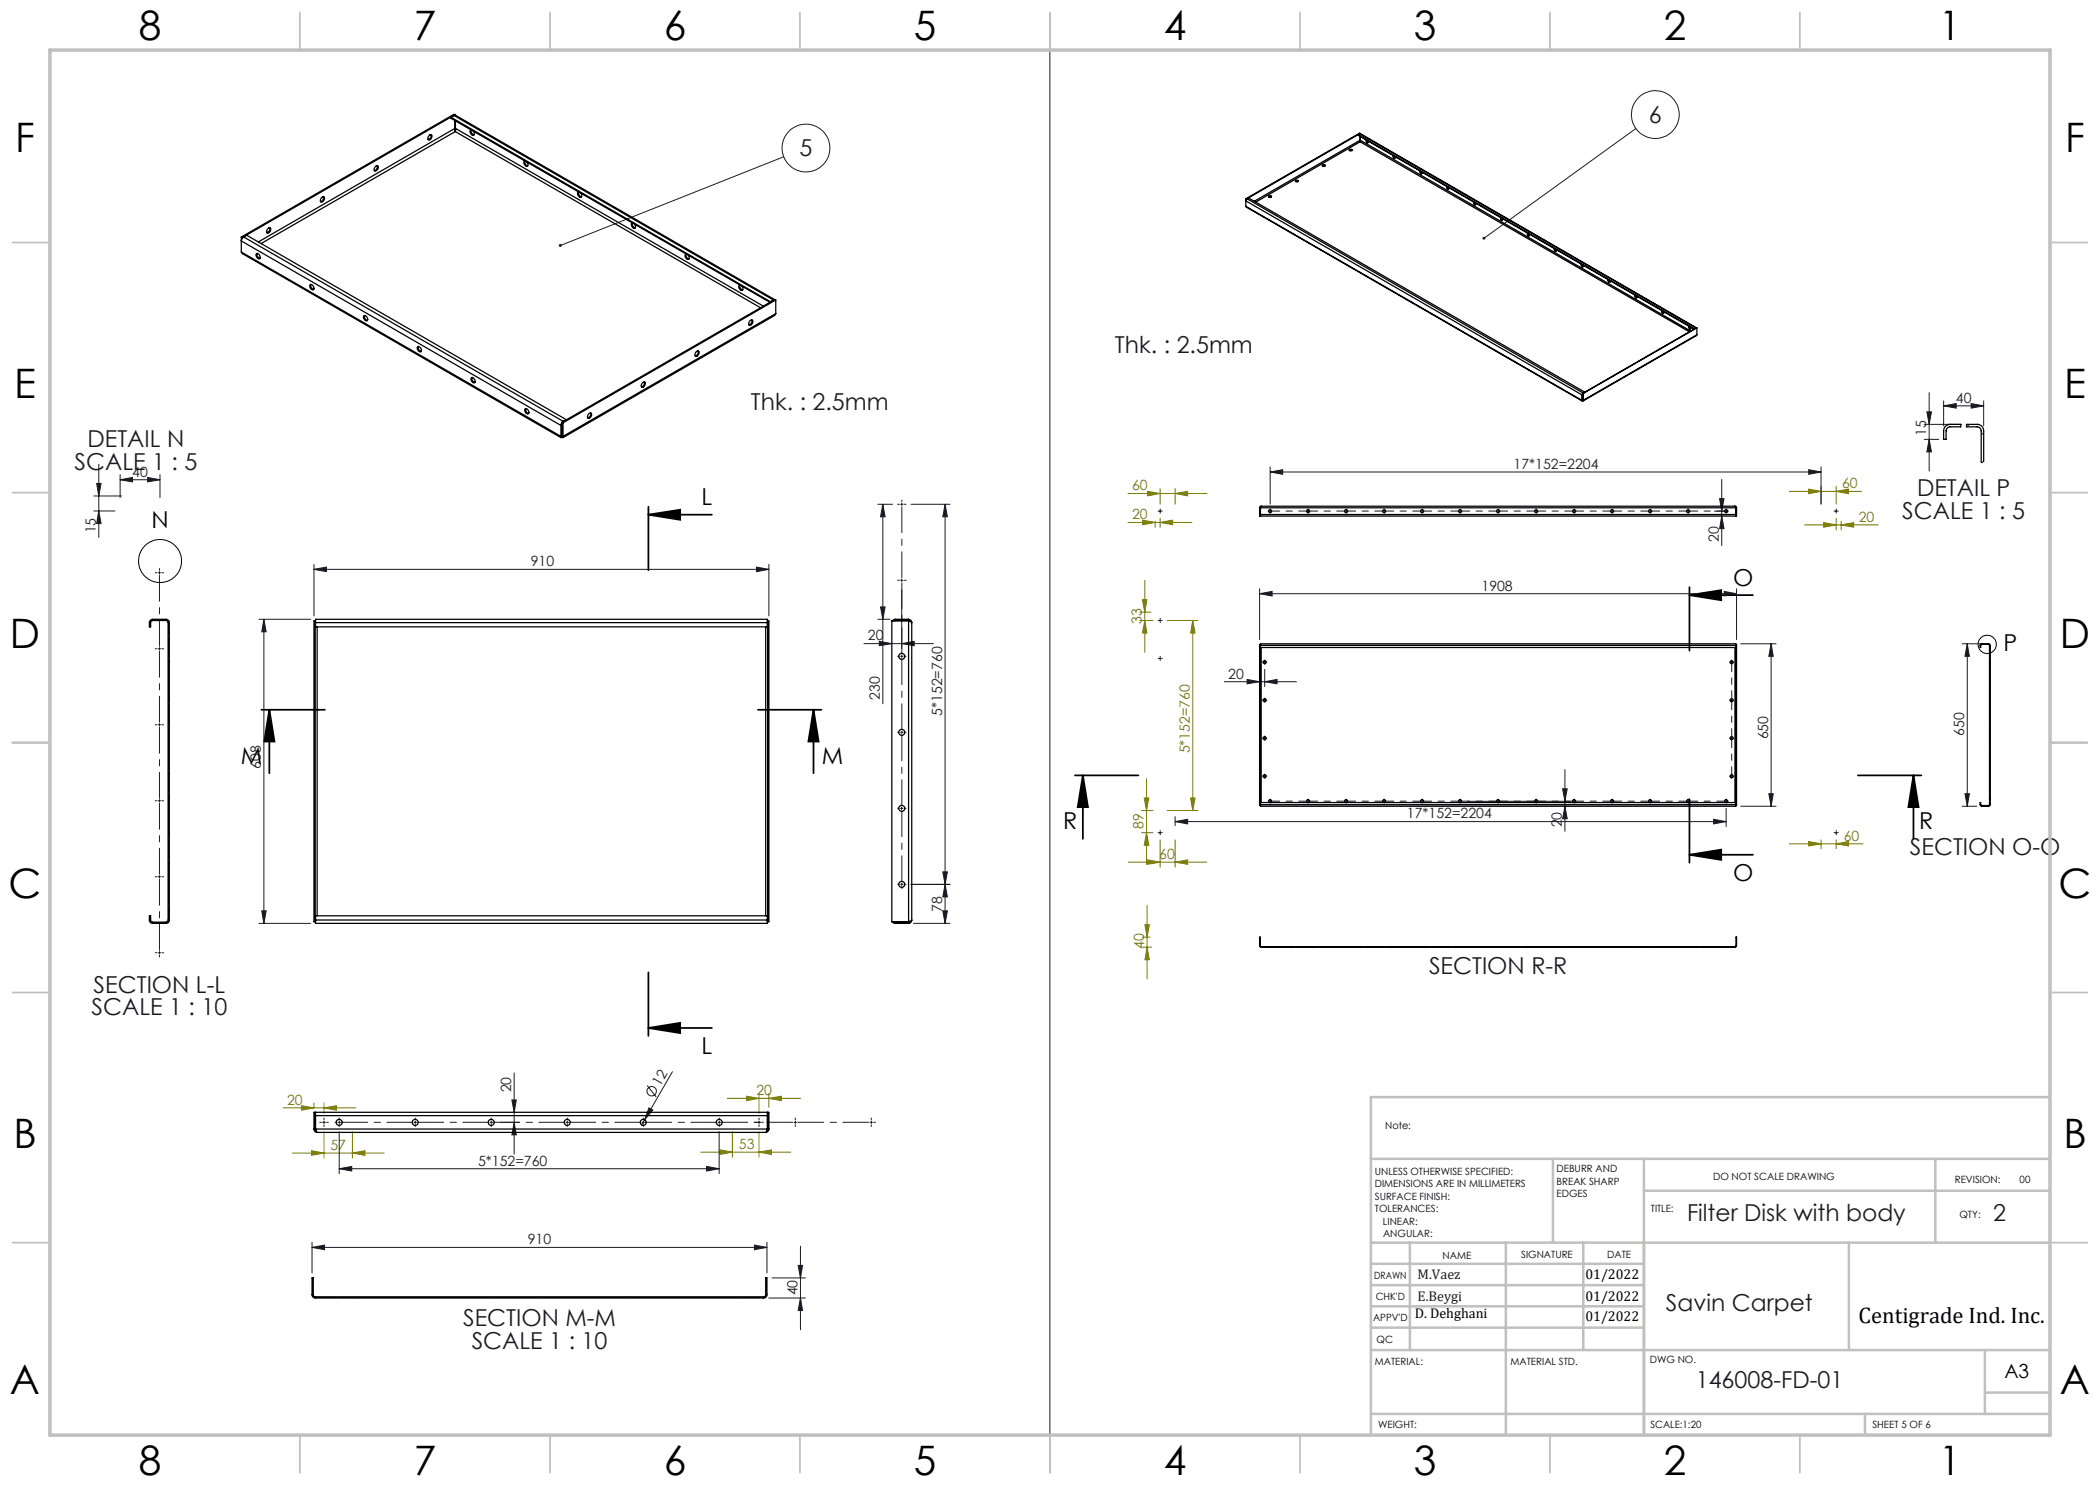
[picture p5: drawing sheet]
<svg xmlns="http://www.w3.org/2000/svg" width="420mm" height="297mm" viewBox="0 0 420 297" stroke-linecap="round" stroke-linejoin="round" font-family="sans-serif">
<g fill="none" stroke="#191924" stroke-width=".2">
<path d="M210 9.6v277.4M156.7 31.4l-44.6 17.7M327.2 25.7l-30.4 22M385.8 78.5v15.7M18.8 99.2h5.5M19.3 96.7h.9l-.4 2.5zM19.8 92.8v14.7M24 96l2.5-.5v.9zM24 94.9v4.6M24 96h8M29.5 95.5l2.5 .5-2.5 .4zM32 94.9v4.6"/>
<path d="M254 94.4l2.5-.5v1zM254 93.4v7.4M254 94.4h110.2M343.9 99.7h.9l-.5 2.5zM344.3 95.9v13.2M361.7 93.9l2.5 .5-2.5 .5zM364.2 93.4v7.4M384.8 87.9h2.9M384.8 84.9h7.5M385.4 82.4h.9l-.5 2.5zM385.8 87.9l.5 2.5h-.9zM388.7 81.2l2.5-.5v.9z"/>
<path d="M388.7 80.2v5M388.7 81.2h8M394.2 80.7l2.5 .5-2.5 .4zM396.7 80.2v5M18.8 102.2h4.2M19.8 102.2l.4 2.5h-.9zM62.8 113.9l2.5-.5v.9zM62.8 112.9v10.3M62.8 113.9h91M151.3 113.4l2.5 .5-2.5 .4zM153.8 112.9v10.3M175.6 100.9h2.9"/>
<path d="M176.6 100.9l.4 2.5h-.9zM176.6 100.9v39.9M180.3 117.9v11.8M182.2 100.9h7.8M189 100.9l.5 2.5h-.9zM189 100.9v83.8M231.9 102.2h.3M232 102.1v.3M251.9 118.7l2.5-.4v.9zM251.9 117.8v10.1M251.9 118.7h95.4M261.5 102.2h.3"/>
<path d="M261.6 102.1v.3M342.9 102.2h2.5M344.3 103.2l.5 2.5h-.9zM344.8 118.3l2.5 .4-2.5 .5zM347.3 117.8v10.1M367.1 102.2h.2M367.2 102.1v.3M51.8 123.9h10.3M52.8 123.9l.4 2.5h-.8zM52.8 123.9v60.8M172.8 128.7h13.9M175.6 123.9h2.4"/>
<path d="M175.9 128.3l2.5 .4-2.5 .4zM176.1 121.4h.9l-.4 2.5zM180.3 128.7l2.5-.4v.8zM231.9 124.1h.3M231.9 131.7h.3M232 124v.2M232 131.6v.2M244.9 136.3h14.4M249.4 135.9l2.5 .4-2.5 .5zM252.8 132.5h.2M252.9 132.3v.3M252.9 139.9v.3"/>
<path d="M252.9 136.3l2.5-.4v.9zM252.9 133.9v3.4M348.2 128.8h7M354.2 128.8l.4 2.5h-.8zM354.2 128.8v32.5M392.4 128.8h3.8M393.5 128.8v32.5M393.5 128.8l.4 2.5h-.9zM252.8 147.6h.2M252.8 155.3h.2M252.8 140h.2M252.9 147.5v.3"/>
<path d="M252.9 155.1v.3M312.5 157.8h.9l-.4 2.5zM313 153.9v12.4M346.2 147.6h.3M346.3 147.5v.3M353.8 158.7h.8l-.4 2.6zM393 158.7h.9l-.4 2.6zM31.6 175.4h.5M31.9 175.1v.5M180.1 161.7h.5M180.3 161.4v.5M182.2 176.9h7.8"/>
<path d="M188.6 174.4h.9l-.5 2.5zM189 176.9l.5 2.5h-.9zM231.9 166.5h.3M232 166.4v.3M235 164.3l2.5-.4v.9zM235 163.3v1.8M235 164.3h110.2M293.4 160.3h20.6M313 161.3l.4 2.5h-.9zM337.5 160.3h.2M337.6 160.1v.3M342.7 163.9l2.5 .4-2.5 .5z"/>
<path d="M345.2 161.7v3.6M348.2 161.3h7M367.1 166.5h.2M367.2 166.4v.3M392.4 161.3h3M51.8 184.7h10.3M52.4 182.2h.8l-.4 2.5zM182.7 184.7h7.3M188.6 182.2h.9l-.5 2.5zM102.4 220h.9l-.5 2.5zM102.8 214.6v16.2M129.4 217.1l1.8 2.3"/>
<path d="M134.5 214.3l-5.6 9.6M64.5 224.5h.6M64.8 224.2v.5M67.8 233.7l2.5-.4v.9zM67.8 226.3v8.4M67.8 233.7h76M82.8 224.5h.5M83 224.2v.5M100.1 224.5h3.7M102.8 224.5l.5 2.5h-.9zM128.9 223.9l-.6 1.1M129.8 221.6l.8 .4-1.7 1.9z"/>
<path d="M141.3 233.3l2.5 .4-2.5 .5zM143.8 226.3v8.4M151.6 224.5h.4M151.8 224.2v.5M62.4 249.5l2.5-.5v.9zM62.4 248.5v6.1M62.4 249.5h91M150.9 249l2.5 .5-2.5 .4zM153.4 248.5v6.1M153.7 259.6h7.4M154.4 255.6h6.7M159.6 253.1h.9l-.4 2.5z"/>
<path d="M160.1 259.6l.4 2.5h-.9zM160.1 249.2v16.8"/>
<circle cx="161.2" cy="29.6" r="4.8"/>
<circle cx="331.1" cy="22.9" r="4.8"/>
<circle cx="130.3" cy="218.2" r=".95"/>
</g>
<g fill="none" stroke="#000" stroke-width=".2">
<circle cx="32" cy="112.2" r="4.3"/>
<circle cx="397.4" cy="128.9" r="1.83"/>
</g>
<g fill="none" stroke="#000" stroke-width=".35">
<path d="M129.7 102.9l6.3-1v2.1zM129.7 102.9h12.7M129.7 101.3v12.7M337.9 119l6.3-1v2zM337.9 119h12.7M337.9 117.4v12.7M52.3 142h12.7M53.9 142l1 6.3h-2.1zM53.9 142v12.7M151.6 142h12.7M162.7 142l1 6.3h-2zM162.7 142v12.7"/>
<path d="M215 155.1h12.7M216.6 155.1l1 6.3h-2.1zM216.6 155.1v12.7M337.9 159.8v12.7M371.6 155.1h12.7M382.7 155.1l1 6.3h-2zM382.7 155.1v12.7M337.9 171l6.3-1.1v2.1zM337.9 171h12.7M129.7 194.5v12.7M129.7 205.6l6.3-1v2zM129.7 205.6h12.7"/>
</g>
<g fill="none" stroke="#808000" stroke-width=".2">
<path d="M225.6 98.7h15.8M229.5 98.3l2.5 .4-2.5 .5zM232 97.7v3.1M235 98.7l2.5-.4v.9zM235 97.7v3.1M357.9 98.3h14.4M361.7 97.8l2.5 .5-2.5 .4zM364.2 97.3v3.5M367.2 98.3l2.5-.5v.9zM367.2 97.3v3.5M225.6 104.5h12.8M228.5 119.9h.9l-.4 2.5z"/>
<path d="M228.5 104l2.5 .5-2.5 .4zM229 116.1v14.4M231 104.2v1.3M232 104.5l2.5-.5v.9zM232 103.6v1.9M360.9 105h14.7M364.7 104.5l2.5 .5-2.5 .4zM367.2 103.6v2.4M368.2 105l2.5-.5v.9zM368.2 104.2v1.8M227.9 124.1h2.7M227.9 122.4h2.3"/>
<path d="M229 124.1l.4 2.5h-.9zM233.4 124.1h6.2M238.5 124.1l.5 2.5h-.9zM238.5 124.1v38M228.8 159.6h1l-.5 2.5zM229.3 155.7v17.2M238.1 159.6h.9l-.5 2.5zM225.7 172.4h15.7M228.3 162.1h2.3M228.3 166.5h2.3M229.3 166.5l.5 2.5h-1zM229.5 172l2.5 .4-2.5 .5z"/>
<path d="M232 168v5.4M233.4 162.1h6.2M235 172.4l2.5-.4v.9zM235 168v5.4M357.9 168.8h14.7M361.7 168.3l2.5 .5-2.5 .4zM364.2 168v1.8M367.2 168.8l2.5-.5v.9zM367.2 168v1.8M228.4 187.4h1.6M228.4 189.4h2M229 185h.9l-.5 2.4z"/>
<path d="M229.4 189.4l.5 2.5h-.9zM229.4 181.1v14.7M145.5 219.7h14.6M149.3 219.2l2.5 .5-2.5 .4zM151.8 218.7v3.9M153.8 219.7l2.5-.5v.9zM153.8 218.7v2.8M56.6 221.6h14.6M58.5 230.6h18.3M60.3 221.2l2.5 .4-2.5 .4zM62.3 230.1l2.5 .5-2.5 .5zM62.8 220.6v.9"/>
<path d="M64.8 221.6l2.5-.4v.8zM64.8 220.6v2M64.8 226.3v5.3M70.5 230.6l2.5-.5v1zM70.5 226.3v5.3M140.1 230.4h18.1M144 230l2.5 .4-2.5 .5zM146.5 226.3v5.1M151.8 230.4l2.5-.4v.9zM151.8 226.3v5.1"/>
</g>
<g fill="none" stroke="#191924" stroke-width=".2" stroke-dasharray="15.2 1.3 1.3 1.3">
<path d="M31.4 114.6h-.4M31.9 114.6v-.3M31.9 114.6h-.3M31.9 114.6v.2M31.9 114.6h.2M31.9 114.1v-.4M32.4 114.6h.3M179.9 116.1h-.4M179.9 100.9h-.4M180.4 116.1v-.3M180.4 116.1h-.3M180.4 116.1v.2"/>
<path d="M180.4 116.1h.2M180.4 100.9v-.3M180.4 100.9h-.3M180.4 100.9v.2M180.4 100.9h.2M180.4 100.4v-.4M180.9 116.1h.3M180.9 100.9h.3M231.8 102.2h-.2M232 102v-.2M232 102.5v.1M232.3 102.2h.2"/>
<path d="M253.8 102.2h-.2M254 102.2v-.1M254 102.2h-.1M254 102.2v.1M254 102.2h.2M254 102v-.2M254 102.5v.1M261.6 102v-.2M261.6 102.5v.1M269.2 102.2v-.1M269.2 102.2h-.1M269.2 102.2v.1"/>
<path d="M269.2 102.2h.2M269.2 102v-.2M269.2 102.5v.1M276.8 102.2v-.1M276.8 102.2h-.1M276.8 102.2v.1M276.8 102.2h.2M276.8 102v-.2M276.8 102.5v.1M284.4 102.2v-.1M284.4 102.2h-.1M284.4 102.2v.1"/>
<path d="M284.4 102.2h.2M284.4 102v-.2M284.4 102.5v.1M292 102.2v-.1M292 102.2h-.1M292 102.2v.1M292 102.2h.2M292 102v-.2M292 102.5v.1M299.6 102.2v-.1M299.6 102.2h-.1M299.6 102.2v.1"/>
<path d="M299.6 102.2h.2M299.6 102v-.2M299.6 102.5v.1M307.2 102.2v-.1M307.2 102.2h-.1M307.2 102.2v.1M307.2 102.2h.2M307.2 102v-.2M307.2 102.5v.1M314.8 102.2v-.1M314.8 102.2h-.1M314.8 102.2v.1"/>
<path d="M314.8 102.2h.2M314.8 102v-.2M314.8 102.5v.1M322.4 102.2v-.1M322.4 102.2h-.1M322.4 102.2v.1M322.4 102.2h.2M322.4 102v-.2M322.4 102.5v.1M330 102.2v-.1M330 102.2h-.1M330 102.2v.1"/>
<path d="M330 102.2h.2M330 102v-.2M330 102.5v.1M337.6 102.2v-.1M337.6 102.2h-.1M337.6 102.2v.1M337.6 102.2h.2M337.6 102v-.2M337.6 102.5v.1M345.2 102.2v-.1M345.2 102.2h-.1M345.2 102.2v.1"/>
<path d="M345.2 102.2h.2M345.2 102v-.2M345.2 102.5v.1M345.5 102.2h.2M367 102.2h-.2M367.2 102v-.2M367.2 102.5v.1M367.5 102.2h.2M31.4 129.8h-.4M31.9 129.8v-.3M31.9 129.8h-.3M31.9 129.8v.2"/>
<path d="M31.9 129.8h.2M32.4 129.8h.3M179.9 131.3h-.4M180.4 131.3v-.3M180.4 131.3h-.3M180.4 131.3v.2M180.4 131.3h.2M180.9 131.3h.3M231.8 124.1h-.2M231.8 131.7h-.2M232 123.8v-.1M232 124.3v.2"/>
<path d="M232 131.4v-.1M232 131.9v.2M232.3 124.1h.2M232.3 131.7h.2M252.7 132.4h-.2M252.9 132.2v-.2M252.9 132.7v.2M252.9 139.8v-.2M253.2 132.4h.2M346.1 132.4h-.2M346.3 132.4v-.1M346.3 132.4h-.1"/>
<path d="M346.3 132.4v.2M346.3 132.4h.2M346.3 132.2v-.2M346.6 132.4h.2M31.4 145h-.4M31.9 145v-.3M31.9 145h-.3M31.9 145v.2M31.9 145h.2M32.4 145h.3M179.9 146.5h-.4M180.4 146.5v-.3"/>
<path d="M180.4 146.5h-.3M180.4 146.5v.2M180.4 146.5h.2M180.9 146.5h.3M252.7 155.2h-.2M252.7 140h-.2M252.7 147.6h-.2M252.9 155v-.2M252.9 155.5v.2M252.9 140.3v.2M252.9 147.4v-.2M252.9 147.9v.2"/>
<path d="M253.2 155.2h.2M253.2 140h.2M253.2 147.6h.2M254 160v-.2M261.6 160v-.2M269.2 160v-.2M276.8 160v-.2M284.4 160v-.2M292 160v-.2M299.6 160v-.2M307.2 160v-.2M314.8 160v-.2"/>
<path d="M322.4 160v-.2M330 160v-.2M337.6 160v-.2M345.2 160v-.2M346.1 147.6h-.2M346.1 155.2h-.2M346.1 140h-.2M346.3 155.2v-.1M346.3 155.2h-.1M346.3 155.2v.2M346.3 155.2h.2M346.3 155.5v.2"/>
<path d="M346.3 140v-.1M346.3 140h-.1M346.3 140v.2M346.3 140h.2M346.6 147.6h.2M346.6 155.2h.2M346.6 140h.2M31.4 175.4h-.4M31.4 160.2h-.4M31.9 160.2v-.3M31.9 160.2h-.3M31.9 160.2v.2"/>
<path d="M31.9 160.2h.2M32.4 175.4h.3M32.4 160.2h.3M179.9 161.7h-.4M179.9 176.9h-.4M180.4 176.9v-.3M180.4 176.9h-.3M180.4 176.9v.2M180.4 176.9h.2M180.4 177.4v.3M180.9 161.7h.3M180.9 176.9h.3"/>
<path d="M231.8 166.5h-.2M232 166.3v-.2M232 166.8v.2M232.3 166.5h.2M253.8 160.2h-.2M254 160.2v-.1M254 160.2h-.1M254 160.2v.2M254 160.2h.2M254 160.5v.2M261.6 160.2v-.1M261.6 160.2h-.1"/>
<path d="M261.6 160.2v.2M261.6 160.2h.2M261.6 160.5v.2M269.2 160.2v-.1M269.2 160.2h-.1M269.2 160.2v.2M269.2 160.2h.2M269.2 160.5v.2M276.8 160.2v-.1M276.8 160.2h-.1M276.8 160.2v.2M276.8 160.2h.2"/>
<path d="M276.8 160.5v.2M284.4 160.2v-.1M284.4 160.2h-.1M284.4 160.2v.2M284.4 160.2h.2M284.4 160.5v.2M292 160.2v-.1M292 160.2h-.1M292 160.2v.2M292 160.2h.2M292 160.5v.2M299.6 160.2v-.1"/>
<path d="M299.6 160.2h-.1M299.6 160.2v.2M299.6 160.2h.2M299.6 160.5v.2M307.2 160.2v-.1M307.2 160.2h-.1M307.2 160.2v.2M307.2 160.2h.2M307.2 160.5v.2M314.8 160.2v-.1M314.8 160.2h-.1M314.8 160.2v.2"/>
<path d="M314.8 160.2h.2M314.8 160.5v.2M322.4 160.2v-.1M322.4 160.2h-.1M322.4 160.2v.2M322.4 160.2h.2M322.4 160.5v.2M330 160.2v-.1M330 160.2h-.1M330 160.2v.2M330 160.2h.2M330 160.5v.2"/>
<path d="M337.6 160.5v.2M345.2 160.2v-.1M345.2 160.2h-.1M345.2 160.2v.2M345.2 160.2h.2M345.2 160.5v.2M345.5 160.2h.2M367 166.5h-.2M367.2 166.3v-.2M367.2 166.8v.2M367.5 166.5h.2M31.4 190.6h-.4"/>
<path d="M31.9 190.6v-.3M31.9 190.6h-.3M31.9 190.6v.2M31.9 190.6h.2M31.9 191.1v.3M32.4 190.6h.3M64.3 224.5h-.3M64.8 224v-.4M64.8 225v.3M65.3 224.5h.4M67.4 224.5h-.4M67.9 224.5v-.3"/>
<path d="M67.9 224.5h-.3M67.9 224.5v.2M67.9 224.5h.2M67.9 224v-.4M67.9 225v.3M83.1 224v-.4M83.1 225v.3M98.3 224.5v-.3M98.3 224.5h-.3M98.3 224.5v.2M98.3 224.5h.2M98.3 224v-.4"/>
<path d="M98.3 225v.3M113.5 224.5v-.3M113.5 224.5h-.3M113.5 224.5v.2M113.5 224.5h.2M113.5 224v-.4M113.5 225v.3M128.7 224.5v-.3M128.7 224.5h-.3M128.7 224.5v.2M128.7 224.5h.2M128.7 224v-.4"/>
<path d="M128.7 225v.3M143.9 224.5v-.3M143.9 224.5h-.3M143.9 224.5v.2M143.9 224.5h.2M143.9 224v-.4M143.9 225v.3M151.3 224.5h-.3M151.8 224v-.4M151.8 225v.3M152.3 224.5h.4M159.1 224.5v-.3"/>
<path d="M159.1 224.5h-.3M159.1 224.5v.2M159.1 224.5h.2M159.1 224v-.4M159.1 225v.3M174.3 224.5v-.3M174.3 224.5h-.3M174.3 224.5v.2M174.3 224.5h.2M174.3 224v-.4M174.3 225v.3M174.8 224.5h.3"/>
</g>
<g fill="none" stroke="#191924" stroke-width=".2" stroke-dasharray="15.2 1.3 1.3 1.3" stroke-dashoffset="10">
<path d="M180.4 115.6v-14.2M31.9 129.3v-14.2M180.4 130.8v-14.2M31.9 159.7v-14.2M31.9 144.5v-14.2M180.4 146v-14.2M31.9 174.9v-14.2M180.4 176.4v-14.2M180.4 161.2v-14.2M31.9 190.1v-14.2M68.4 224.5h14.2M83.6 224.5h14.2"/>
<path d="M98.8 224.5h14.2M114 224.5h14.2M129.2 224.5h14.2M144.4 224.5h14.2M159.6 224.5h14.2"/>
</g>
<g fill="none" stroke="#191924" stroke-width=".2" stroke-dasharray="15.2 1.3 1.3 1.3" stroke-dashoffset="13.6">
<path d="M254.3 102.2h7.1M261.9 102.2h7.1M269.5 102.2h7.1M277.1 102.2h7.1M284.7 102.2h7.1M292.3 102.2h7.1M299.9 102.2h7.1M307.5 102.2h7.1M315.1 102.2h7.1M322.7 102.2h7.1M330.3 102.2h7.1M337.9 102.2h7.1"/>
<path d="M346.3 139.8v-7.1M346.3 155v-7.1M346.3 147.4v-7.1M254.3 160.2h7.1M261.9 160.2h7.1M269.5 160.2h7.1M277.1 160.2h7.1M284.7 160.2h7.1M292.3 160.2h7.1M299.9 160.2h7.1M307.5 160.2h7.1M315.1 160.2h7.1"/>
<path d="M322.7 160.2h7.1M330.3 160.2h7.1M337.9 160.2h7.1"/>
</g>
<g fill="none" stroke="#c0c0c0" stroke-width=".35">
<path d="M60 2.5v7.5M110 2.5v7.5M160 2.5v7.5M210 2.5v7.5M260 2.5v7.5M310 2.5v7.5M360 2.5v7.5M2.5 48.5h7.5M410 48.5h7.5M2.5 98.5h7.5M410 98.5h7.5M2.5 148.5h7.5"/>
<path d="M410 148.5h7.5M2.5 198.5h7.5M410 198.5h7.5M2.5 248.5h7.5M410 248.5h7.5M60 287v7.5M110 287v7.5M160 287v7.5M210 287v7.5M260 287v7.5M310 287v7.5M360 287v7.5"/>
</g>
<g fill="none" stroke="#c0c0c0" stroke-width=".5">
<path d="M410 219.4h-135.8v67.4M274.2 231.8h135.8M310.6 231.8v16.7M328.8 231.8v55.2M328.8 238.2h81.2M387.1 231.8v16.7M274.2 248.5h135.8M274.2 257h54.6M274.2 252.8h54.6M282 248.5v21.5M301.2 248.5v38.3M316.7 248.5v21.5"/>
<path d="M369.8 248.5v21.5M274.2 265.5h54.6M274.2 261.3h54.6M274.2 270h135.8M397 270v12.8M397 278.5h13M274.2 282.8h135.8M373 282.8v4.2"/>
</g>
<path d="M10 10h400v277h-400z" fill="none" stroke="#c0c0c0" stroke-width=".7"/>
<g fill="#000">
<path d="M129.7 102.9l6.3-1v2.1zM129.7 205.6l6.3-1v2zM337.9 119l6.3-1v2zM337.9 171l6.3-1.1v2.1z"/>
<path d="M162.7 142l1 6.3h-2zM53.9 142l1 6.3h-2.1zM382.7 155.1l1 6.3h-2zM216.6 155.1l1 6.3h-2.1z"/>
</g>
<path d="M111.8 48.9v.3l.3-.1-.3 .1a.3 .3 0 0 0 .4 .1 .3 .3 0 0 0 .1-.4 .3 .3 0 0 0-.5 0zM296.5 47.4v.4l.3-.1-.3 .1a.3 .3 0 0 0 .5 .1 .3 .3 0 0 0 0-.5 .3 .3 0 0 0-.5 0z" fill="#191924"/>
<g fill="#808000">
<path d="M232 104.5l2.5-.5v.9zM228.5 104l2.5 .5-2.5 .4z"/>
<path d="M70.5 230.6l2.5-.5v1zM62.3 230.1l2.5 .5-2.5 .5zM235 172.4l2.5-.4v.9zM229.5 172l2.5 .4-2.5 .5zM235 98.7l2.5-.4v.9zM229.5 98.3l2.5 .4-2.5 .5z"/>
<path d="M144 230l2.5 .4-2.5 .5zM151.8 230.4l2.5-.4v.9zM361.7 168.3l2.5 .5-2.5 .4zM367.2 168.8l2.5-.5v.9zM361.7 97.8l2.5 .5-2.5 .4zM367.2 98.3l2.5-.5v.9z"/>
<path d="M364.7 104.5l2.5 .5-2.5 .4zM368.2 105l2.5-.5v.9z"/>
<path d="M64.8 221.6l2.5-.4v.8zM60.3 221.2l2.5 .4-2.5 .4z"/>
<path d="M238.1 159.6h.9l-.5 2.5zM238.5 124.1l.5 2.5h-.9zM229.3 166.5l.5 2.5h-1zM228.8 159.6h1l-.5 2.5zM229 124.1l.4 2.5h-.9zM228.5 119.9h.9l-.4 2.5z"/>
<path d="M229 185h.9l-.5 2.4zM229.4 189.4l.5 2.5h-.9z"/>
<path d="M149.3 219.2l2.5 .5-2.5 .4zM153.8 219.7l2.5-.5v.9z"/>
</g>
<g fill="#191924">
<path d="M129.8 221.6l.8 .4-1.7 1.9z"/>
<path d="M180.3 128.7l2.5-.4v.8zM175.9 128.3l2.5 .4-2.5 .4zM342.7 163.9l2.5 .4-2.5 .5zM235 164.3l2.5-.4v.9zM252.9 136.3l2.5-.4v.9zM249.4 135.9l2.5 .4-2.5 .5z"/>
<path d="M62.8 113.9l2.5-.5v.9zM151.3 113.4l2.5 .5-2.5 .4zM67.8 233.7l2.5-.4v.9zM141.3 233.3l2.5 .4-2.5 .5zM24 96l2.5-.5v.9zM29.5 95.5l2.5 .5-2.5 .4zM251.9 118.7l2.5-.4v.9zM344.8 118.3l2.5 .4-2.5 .5zM254 94.4l2.5-.5v1zM361.7 93.9l2.5 .5-2.5 .5z"/>
<path d="M150.9 249l2.5 .5-2.5 .4zM62.4 249.5l2.5-.5v.9z"/>
<path d="M385.8 87.9l.5 2.5h-.9zM385.4 82.4h.9l-.5 2.5z"/>
<path d="M19.8 102.2l.4 2.5h-.9zM19.3 96.7h.9l-.4 2.5z"/>
<path d="M188.6 174.4h.9l-.5 2.5zM189 100.9l.5 2.5h-.9zM102.8 224.5l.5 2.5h-.9zM102.4 220h.9l-.5 2.5z"/>
<path d="M393 158.7h.9l-.4 2.6zM393.5 128.8l.4 2.5h-.9z"/>
<path d="M176.6 100.9l.4 2.5h-.9zM176.1 121.4h.9l-.4 2.5z"/>
<path d="M52.8 123.9l.4 2.5h-.8zM52.4 182.2h.8l-.4 2.5zM189 176.9l.5 2.5h-.9zM188.6 182.2h.9l-.5 2.5zM159.6 253.1h.9l-.4 2.5zM160.1 259.6l.4 2.5h-.9zM312.5 157.8h.9l-.4 2.5zM313 161.3l.4 2.5h-.9zM354.2 128.8l.4 2.5h-.8zM353.8 158.7h.8l-.4 2.6zM343.9 99.7h.9l-.5 2.5zM344.3 103.2l.5 2.5h-.9z"/>
<path d="M388.7 81.2l2.5-.5v.9zM394.2 80.7l2.5 .5-2.5 .4z"/>
</g>
<g fill="none" stroke="#000" stroke-width=".25">
<path d="M64.3 39.6a.36 .36 0 0 1 .5-.2 .36 .36 0 0 1 0 .6 .4 .4 0 0 1-.3 .4 .4 .4 0 0 1-.4-.2zM64.7 39.3v.1a.85 .85 0 0 1-.6 .9M75 33.4a.36 .36 0 0 1 .6-.2 .36 .36 0 0 1 0 .6 .41 .41 0 0 1-.3 .4 .41 .41 0 0 1-.5-.2zM75.4 33.1l.1 .1a.85 .85 0 0 1-.6 .9M85.9 27.1a.35 .35 0 0 1 .5 0 .35 .35 0 0 1-.1 .5 .39 .39 0 0 1-.3 .4 .39 .39 0 0 1-.5-.3zM86.2 26.9a.73 .73 0 0 1-.6 1M90.2 23.5l63.9 36.9M90.2 23.5v.2l63.8 36.8M90.8 23.1h.3l63.8 36.8M90.8 23.1l-.6 .4M90.8 23.1l63.9 36.9M91 25.7l.1 .6"/>
<path d="M91 23l-42.6 24.5M91 23v.1M91 24.1v1.6M91 25.7l-39.4 22.7M91 23l-.2-.1-42.5 24.5M91.1 26.3l-38.9 22.4M91.1 26.3l61 35.3M91.1 25.7v.6M91.1 25.7l61.6 35.5M91.1 24.2v1.5M94.2 26a.64 .64 0 0 0-.1 .7 .64 .64 0 0 0 .7 .3l.1-.3-.2-.5M94.2 26a.76 .76 0 0 0 .6 .9"/>
<path d="M105 32.2a.62 .62 0 0 0-.1 .7 .62 .62 0 0 0 .7 .3v-.2l-.2-.5M105 32.2a.78 .78 0 0 0 .6 1M116.2 38.7a.45 .45 0 0 1 .2 .4 .45 .45 0 0 1-.4 .4 .66 .66 0 0 1-.3-1.1v.2a.82 .82 0 0 0 .6 .8M249.2 39.8v1.5M249.2 39.8h.1M249.3 39.8v.1M249.4 39.8l-.2 .4 67.2 38.8M249.4 39.8l67.2 38.8M249.4 39.8l.3-.2 67.2 38.8M253.7 39.3l.5-.1a.27 .27 0 0 1-.2 .3 .27 .27 0 0 1-.3-.2zM253.7 39.4l.2-.1 .4 .1M259.1 36.3l.2-.1 .4 .1"/>
<path d="M259.1 36.1h.2a.24 .24 0 0 1 .3 0 .24 .24 0 0 1 0 .3 .24 .24 0 0 1-.3 0l-.2-.1zM264.5 33.2l.1-.1 .4 .1M264.5 33h.1a.24 .24 0 0 1 .4-.1 .24 .24 0 0 1 0 .4 .24 .24 0 0 1-.4 0l-.2-.1zM269.8 30.1l.3-.2 .3 .2M269.9 29.9h.1a.25 .25 0 0 1 .3-.1 .25 .25 0 0 1 .1 .4 .25 .25 0 0 1-.4 0l-.2-.1zM271.6 26.9l67.2 38.9M271.9 26.8l.2-.1 67.2 38.8-.1 .1M271.9 26.8l-.3 .1M271.9 26.8l67.3 38.8M272 28v.4M272 28.4l65.9 38M272 28.4l-20.9 12"/>
<path d="M272 26.7h.1M272 27.3v.7M272 26.7l-22.7 13.1M272 28l-21.1 12.2M272 26.7l-.1-.1-22.7 13.2M272.1 28l-.1 .4M272.1 28l66 38.2M273.3 28a.26 .26 0 0 0 0 .4 .26 .26 0 0 0 .3 0l-.1-.3M273.3 28l.1 .4 .2 .1M278.7 31.1a.26 .26 0 0 0-.1 .4 .26 .26 0 0 0 .4 0l-.1-.2M278.7 31.1l.1 .4 .2 .1M284.1 34.2a.28 .28 0 0 0-.1 .4 .28 .28 0 0 0 .4 0l-.1-.2"/>
<path d="M284.1 34.3v.2l.3 .2M289.7 37.5v.1a.18 .18 0 0 1 0 .3 .18 .18 0 0 1-.3-.2l.1-.4 .1 .4 .1 .1M48.3 50.4l.2 .4 63.7 36.7M48.3 50.4l63.9 36.9M48.3 47.4v3M48.3 47.4l.1 .1M48.4 47.5v.2M48.8 47.4l-.4 .3-.1 .5 63.9 36.9M48.8 47.4l63.8 36.9M48.8 47.4l.6-.3 63.8 36.8M51.2 50.8a.58 .58 0 0 1 .7 .2 .58 .58 0 0 1 0 .8 .81 .81 0 0 1-.7-1zM51.4 50.7a.8 .8 0 0 0 .6 1"/>
<path d="M53.6 45.7a.32 .32 0 0 1 .5-.1 .32 .32 0 0 1 0 .5 .44 .44 0 0 1-.2 .5 .44 .44 0 0 1-.6-.2l.1-.4zM53.9 45.5a.76 .76 0 0 1-.5 1M62 56.9a.64 .64 0 0 1 .7 .4 .64 .64 0 0 1-.1 .7 .8 .8 0 0 1-.6-1.1zM62.2 56.9a.79 .79 0 0 0 .6 1M126.9 44.9a.39 .39 0 0 1 .3 .5 .39 .39 0 0 1-.5 .2 .6 .6 0 0 1-.2-1 .76 .76 0 0 0 .6 1M137.2 50.8a.6 .6 0 0 0-.1 .7 .6 .6 0 0 0 .7 .3l.1-.2-.2-.6M137.2 50.8a.8 .8 0 0 0 .6 1M148.4 57.3a.42 .42 0 0 1 .2 .4 .42 .42 0 0 1-.3 .4l-.1-.1a.63 .63 0 0 1-.2-1 .89 .89 0 0 0 .6 1M154.9 59.9l-.2 .1M249.2 41.3l67.2 38.9M249.2 41.3l67.2 38.8M295.1 40.6v.2a.26 .26 0 0 1-.4 0 .26 .26 0 0 1 .1-.4l.1 .4 .2 .1"/>
<path d="M300.4 43.7l.1 .2a.26 .26 0 0 1-.4 0 .26 .26 0 0 1 .1-.4v.3l.3 .2M305.8 46.8l.1 .2a.26 .26 0 0 1-.4 .1 .26 .26 0 0 1 0-.5l.2 .5h.2M311.2 49.9l.1 .2a.26 .26 0 0 1-.5 0 .26 .26 0 0 1 .1-.4l.1 .4 .3 .1M316.3 52.8a.28 .28 0 0 0 0 .4 .28 .28 0 0 0 .4 .1l-.2-.3M316.3 52.8v.3l.3 .2M321.9 56.1l.1 .2a.24 .24 0 0 1-.4 0 .24 .24 0 0 1 .1-.4l.1 .4 .2 .1M327.3 59.2l.1 .2a.25 .25 0 0 1-.4 0 .25 .25 0 0 1 .1-.3v.3l.3 .1M72.8 63.1a.65 .65 0 0 1 .6 .4 .65 .65 0 0 1-.1 .7 .8 .8 0 0 1-.5-1.1zM72.9 63.1a.8 .8 0 0 0 .6 1M83.5 69.4a.63 .63 0 0 1 .7 .3 .63 .63 0 0 1-.1 .7 .75 .75 0 0 1-.6-1zM83.7 69.3a.86 .86 0 0 0 .5 1M94.3 75.6a.61 .61 0 0 1 .6 .3 .61 .61 0 0 1-.1 .7 .78 .78 0 0 1-.5-1z"/>
<path d="M94.4 75.5a.79 .79 0 0 0 .6 1M128.5 76.5a.33 .33 0 0 1 .5-.1 .33 .33 0 0 1 0 .6 .44 .44 0 0 1-.2 .4 .44 .44 0 0 1-.5-.1v-.4zM128.9 76.4v.1a.85 .85 0 0 1-.6 .9M139.2 70.3a.34 .34 0 0 1 .6-.1 .34 .34 0 0 1 0 .6 .4 .4 0 0 1-.4 .5 .4 .4 0 0 1-.4-.4zM139.6 70.2a.8 .8 0 0 1-.6 1M149.9 64.3a.39 .39 0 0 1 .6-.3 .39 .39 0 0 1 0 .7 .4 .4 0 0 1-.6 .4 .4 .4 0 0 1-.1-.7zM150.4 64a.78 .78 0 0 1-.6 1M154.1 60.4h.1M154.7 60l-.6 .4M154.7 60h.1M154.9 63.1l-42.3 24.4M155.2 62.7l-.3 .4"/>
<path d="M155.2 60l-42.6 24.6M155.2 60v2.7M155.2 62.7l-42.6 24.6M155.2 60l-.2-.1-42.6 24.6M316.4 79v1.1M316.5 78.9l-.1 .1M316.5 78.9v1.2M316.5 78.8v.1M316.5 78.7h.1M316.5 78.7v1.3M316.6 78.6l-.2 .4M316.6 78.6h.1"/>
<path d="M316.6 78.7v1.4M316.9 78.4h.1M316.9 78.4l-.3 .2M332.4 62.2a.26 .26 0 0 0 0 .3 .26 .26 0 0 0 .4 0l-.1-.2M332.5 62.2v.2l.2 .2M338 65.4l.1 .2a.24 .24 0 0 1-.3 0 .24 .24 0 0 1 0-.3l.1 .3 .2 .2M338.8 65.8h.1M339.2 65.6l-.4 .2M339.2 65.6h.1M339.4 67l-22.8 13.2M339.4 65.6l-22.9 13.1M339.4 65.6l-22.8 13.1"/>
<path d="M339.4 65.6v1.4M339.4 67l-22.8 13.1M105 81.8a.61 .61 0 0 1 .6 .2 .61 .61 0 0 1 .1 .7 .64 .64 0 0 1-.6-.2 .64 .64 0 0 1-.1-.7zM105.2 81.7a.8 .8 0 0 0 .5 1M112.2 87.3v.2l.2-.1M112.2 85.1v2.2M112.4 87.2l-.1 .1 .1-.1M112.4 85l-.2 .1M112.4 85v2.2M112.4 87.2l-.2 .1M112.4 87.2h.1M112.4 87.2v.2"/>
<path d="M112.4 84.7v.3M112.4 87.2l.1 .1-.1-.1M112.4 87.2l.2 .1M112.4 84.5v2.7M112.4 84.5l.2 .1M112.6 87.3v.2l-.2-.1M112.6 84.6v2.7M112.6 84.3l-.3 .3-.1 .5M112.6 84.3h.1M113.2 83.9l-.6 .4M113.2 83.9v.1M117.7 82.9a.37 .37 0 0 1 .5-.3 .37 .37 0 0 1 .1 .6 .47 .47 0 0 1-.8 .3z"/>
<path d="M118.1 82.6a.76 .76 0 0 1-.6 1M316.4 80.1h.1M316.5 80h.1M316.5 80l-.1 .1M316.5 80l.1 .1M316.6 80.1l.1 .1-.2-.1M389.1 85.2l.7-.3h2.3v.5h-2.1a.85 .85 0 0 0-.8 .8v1.7h-.5l.1-2zM396.7 92.3v-6.1a1.27 1.27 0 0 0-1.3-1.3h-2.1v.5h2.1a.85 .85 0 0 1 .8 .8v6.2M251.9 101.6v1.6h95.4v-1.6M251.9 101.6h95.4M252.1 102.9v.3M252.1 102.9h95.1"/>
<path d="M252.1 101.4v1.8M252.2 101.2l-.1 .4v1.3M252.2 101.2l-.3 .4M252.2 101.2h94.8M347 101.2l.2 .4v1.3M347 101.2l.3 .4M347.1 101.4l.1 1.8M347.2 102.9v.3M30.1 124.1l.4-.2h2.7a.66 .66 0 0 1 .7 .6v59.5a.66 .66 0 0 1-.7 .7h-2.7a.66 .66 0 0 1-.6-.7v-.8h.2v.9l.3 .3h2.9l.3-.3v-59.6l-.4-.4h-2.7l-.4 .4v.9h-.2v-1zM63 124.2l.1 .1M63 124.2h-.2v60.2h.2M63 124.2v60.2"/>
<path d="M63.1 124.5v-.6h90.4v.6M63.1 124.5v.9h90.4v-.9M63.1 124.5h90.4M63.4 125.4v57.8M153.1 125.4v57.8M153.5 124.2v.1M153.5 124.2h.3v60.2h-.3M153.5 124.2v60.2M179 123.9l-.6 .3M179 124.1l-.2 .1M179 123.9h2.7M179 123.9v.2"/>
<path d="M179 124.1h2.7M181.7 124.2l.7 .3M181.7 123.9h.1a.6 .6 0 0 1 .6 .6M181.7 124.1l.3 .2M181.7 124.2h-3.3v60.2h3.3M181.7 123.9v.2M181.7 124.2v60.2M182.4 124.5v59.5M252.1 128.9v.1M252.1 128.9h-.2v32.2h.2M252.1 128.9v32.2M252.1 129.1v-.3h95.1v.3"/>
<path d="M252.1 129.1h95.1M252.1 129.1v.4h95.1v-.4M252.2 129.5v31M347 129.5v31M347.2 128.9v.1M347.2 128.9h.1v32.2h-.1M347.2 128.9v32.2M396.2 128.8h.7v.1h-.7l-.2 .6zM397.2 128.8h.6l.2 .3v31h-.1v-31.1zM252.1 160.9v.4h95.1v-.4M252.1 161v.1M252.1 160.9v-.4h95.1v.4"/>
<path d="M252.1 160.9h95.1M253.9 160.5a.3 .3 0 0 1-.1-.4 .3 .3 0 0 1 .4 0 .3 .3 0 0 1 0 .4M261.4 160.5a.31 .31 0 0 1 0-.4 .31 .31 0 0 1 .5 0 .31 .31 0 0 1-.1 .4M269.1 160.5a.3 .3 0 0 1-.1-.4 .3 .3 0 0 1 .5 0 .3 .3 0 0 1-.1 .4M276.6 160.5a.31 .31 0 0 1 0-.4 .31 .31 0 0 1 .5 0 .31 .31 0 0 1-.1 .4M284.3 160.5a.3 .3 0 0 1-.1-.4 .3 .3 0 0 1 .5 0 .3 .3 0 0 1-.1 .4M291.9 160.5a.31 .31 0 0 1-.1-.4 .31 .31 0 0 1 .5 0 .31 .31 0 0 1-.1 .4M299.5 160.5a.3 .3 0 0 1-.1-.4 .3 .3 0 0 1 .5 0 .3 .3 0 0 1-.1 .4M307.1 160.5a.3 .3 0 0 1-.1-.4 .3 .3 0 0 1 .4 0 .3 .3 0 0 1 0 .4M314.6 160.5a.31 .31 0 0 1 0-.4 .31 .31 0 0 1 .5 0 .31 .31 0 0 1-.1 .4M322.3 160.5a.3 .3 0 0 1-.1-.4 .3 .3 0 0 1 .5 0 .3 .3 0 0 1-.1 .4M329.8 160.5a.31 .31 0 0 1 0-.4 .31 .31 0 0 1 .5 0 .31 .31 0 0 1-.1 .4"/>
<path d="M337.5 160.5a.3 .3 0 0 1-.1-.4 .3 .3 0 0 1 .5 0 .3 .3 0 0 1-.1 .4M345.1 160.5a.31 .31 0 0 1-.1-.4 .31 .31 0 0 1 .5 0 .31 .31 0 0 1-.1 .4M347.2 161v.1M396 160.5l.3 .6h1.5l.1-.7h.1v.5l-.2 .4h-1.5l-.2-.2zM63.1 184v.7h90.4v-.7M63.1 184.2l-.1 .2M63.1 184v-.8h90.4v.8M63.1 184h90.4M153.5 184.2v.2M178.4 184.4l.6 .3M178.8 184.4h.2M179 184.7h2.7"/>
<path d="M179 184.4v.3M179 184.4h2.7M181.7 184.4v.3M182 184.3l-.3 .1M182.4 184l-.7 .4M182.4 184l-.3 .5-.4 .2M252.7 189.3l-.6-.1v-1.8h-.2v1.8l.2 .2h.6M252.7 189.4h.5M252.7 189.3h.5M252.7 189.3v.1M253.2 189.3h92.9M253.2 189.4h92.9"/>
<path d="M253.2 189.3v.1M346.1 189.4h.5M346.1 189.3h.5M346.1 189.3v.1M346.6 189.3h.4l.2-.1v-1.8h.1v1.8l-.2 .2h-.5M346.6 189.3v.1M62.8 225.8a.65 .65 0 0 0 .6 .7M62.8 225.8v-3.3h.2v3.3M62.8 225.8h.2M63 225.8l.2 .4M63.1 223.1v-.6h90.4v.6M63.1 225.8l.3 .7"/>
<path d="M63.1 223.1v2.7M63.1 223.1h90.4M63.1 225.8h90.4M63.4 226.5h89.7M153.5 225.8l-.4 .7M153.5 223.1v2.7M153.5 225.8l-.1 .4M153.5 225.8v-3.3h.3v3.3M153.5 225.8h.3M153.8 225.8l-.2 .5-.5 .2M62.4 255.6h.3v3.4l.3 .4h89.8l.3-.4v-3.4h.3v3.3a.66 .66 0 0 1-.6 .7h-89.8a.66 .66 0 0 1-.6-.7z"/>
<circle cx="254" cy="102.2" r=".29"/>
<circle cx="261.6" cy="102.2" r=".29"/>
<circle cx="269.2" cy="102.2" r=".29"/>
<circle cx="276.8" cy="102.2" r=".3"/>
<circle cx="284.4" cy="102.2" r=".29"/>
<circle cx="292" cy="102.2" r=".3"/>
<circle cx="299.6" cy="102.2" r=".29"/>
<circle cx="307.2" cy="102.2" r=".29"/>
<circle cx="314.8" cy="102.2" r=".29"/>
<circle cx="322.4" cy="102.2" r=".29"/>
<circle cx="330" cy="102.2" r=".3"/>
<circle cx="337.6" cy="102.2" r=".29"/>
<circle cx="345.2" cy="102.2" r=".3"/>
<circle cx="180.3" cy="131.3" r=".61"/>
<circle cx="252.9" cy="132.4" r=".3"/>
<circle cx="346.3" cy="132.4" r=".3"/>
<circle cx="180.3" cy="146.5" r=".6"/>
<circle cx="252.9" cy="140.1" r=".29"/>
<circle cx="252.9" cy="155.2" r=".3"/>
<circle cx="252.9" cy="147.6" r=".3"/>
<circle cx="346.3" cy="147.6" r=".3"/>
<circle cx="346.3" cy="155.2" r=".3"/>
<circle cx="346.3" cy="140.1" r=".29"/>
<circle cx="180.3" cy="161.7" r=".6"/>
<circle cx="180.3" cy="176.9" r=".6"/>
<circle cx="67.8" cy="224.5" r=".6"/>
<circle cx="83" cy="224.5" r=".6"/>
<circle cx="98.3" cy="224.5" r=".6"/>
<circle cx="113.5" cy="224.5" r=".6"/>
<circle cx="128.6" cy="224.5" r=".59"/>
<circle cx="143.8" cy="224.5" r=".59"/>
</g>
<g fill="none" stroke="#191924" stroke-width=".2">
<path d="M393.9 84.9l-.5 .5M396.7 86.5l-.5 .5M33.9 127.1l-.3 .2M33.9 131.6l-.3 .2M398 131.4l-.1 .1M398 135.9l-.1 .1M33.9 140.5l-.3 .3M33.9 154l-.3 .3M33.9 145l-.3 .3M33.9 158.5l-.3 .2M398 144.9l-.1 .1M398 158.4l-.1 .1"/>
<path d="M398 149.4l-.1 .1M33.9 167.5l-.3 .2M33.9 172l-.3 .2M30.4 184.4l-.2 .2M33.9 181l-.3 .2M252.1 187.5l-.2 .1M259.2 189.3l-.1 .1M263.7 189.3l-.1 .1M272.7 189.3l-.1 .1M277.2 189.3l-.2 .1M286.1 189.3l-.1 .1M290.7 189.3l-.2 .1"/>
<path d="M299.6 189.3l-.1 .1M304.1 189.3l-.1 .1M313.1 189.3l-.1 .1M317.6 189.3l-.1 .1M326.6 189.3l-.2 .1M331 189.3l-.1 .1M340 189.3l-.1 .1M344.5 189.3l-.1 .1M67.5 259.4l-.3 .2M72 259.4l-.3 .2M81 259.4l-.3 .2M85.4 259.4l-.2 .2"/>
<path d="M94.4 259.4l-.2 .2M98.9 259.4l-.2 .2M107.9 259.4l-.3 .2M112.4 259.4l-.3 .2M121.4 259.4l-.3 .2M125.9 259.4l-.3 .2M134.8 259.4l-.2 .2M139.3 259.4l-.2 .2M148.3 259.4l-.2 .2M152.8 259.4l-.3 .2M153.4 258.8l-.3 .2"/>
</g>
<path d="M396.7 92.3l-.3 .2-.2-.1" fill="none" stroke="#000" stroke-width=".2"/>
<g font-size="8.1">
<text x="27.8" y="8">8</text>
<text x="82.8" y="8">7</text>
<text x="132.8" y="8">6</text>
<text x="182.8" y="8">5</text>
<text x="232.8" y="8">4</text>
<text x="282.8" y="8">3</text>
<text x="332.8" y="8">2</text>
<text x="387.8" y="8">1</text>
<text x="3" y="30.4">F</text>
<text x="413" y="30.4">F</text>
<text x="2.8" y="79.6">E</text>
<text x="412.8" y="79.6">E</text>
<text x="2" y="129.6">D</text>
<text x="412" y="129.6">D</text>
<text x="1.7" y="179.6">C</text>
<text x="411.7" y="179.6">C</text>
<text x="2.7" y="229.6">B</text>
<text x="412.7" y="229.6">B</text>
<text x="2" y="278.9">A</text>
<text x="412" y="278.9">A</text>
<text x="27.8" y="295">8</text>
<text x="82.8" y="295">7</text>
<text x="132.8" y="295">6</text>
<text x="182.8" y="295">5</text>
<text x="232.8" y="295">4</text>
<text x="282.8" y="295">3</text>
<text x="332.8" y="295">2</text>
<text x="387.8" y="295">1</text>
</g>
<g font-size="4.7" fill="#191924">
<text x="329.8" y="24.5">6</text>
<text x="159.9" y="31.2">5</text>
<text x="223" y="70.6">Thk. : 2.5mm</text>
<text x="150.2" y="81.9">Thk. : 2.5mm</text>
<text x="17.5" y="89.4">DETAIL N</text>
<text x="14.9" y="93.9">SCALE 1 : 5</text>
<text x="383.4" y="99.3">DETAIL P</text>
<text x="380.5" y="103.8">SCALE 1 : 5</text>
<text x="382" y="171">SECTION O-O</text>
<text x="285.8" y="194.9">SECTION R-R</text>
<text x="18.3" y="203">SCALE 1 : 10</text>
<text x="18.7" y="198.5">SECTION L-L</text>
<text x="337.4" y="244.2">Filter Disk with body</text>
<text x="398.6" y="244.2">2</text>
<text x="333.2" y="262.1">Savin Carpet</text>
<text x="92.6" y="265.2">SECTION M-M</text>
<text x="94.3" y="269.8">SCALE 1 : 10</text>
<text x="339.2" y="277.6">146008-FD-01</text>
</g>
<g font-size="4.7">
<text x="140.3" y="101">L</text>
<text x="30.3" y="105.6">N</text>
<text x="346.6" y="117.1">O</text>
<text x="400.7" y="130.2">P</text>
<text x="48.1" y="152.7">M</text>
<text x="164.4" y="152.7">M</text>
<text x="212.6" y="165.8">R</text>
<text x="383.8" y="165.8">R</text>
<text x="346.6" y="176.2">O</text>
<text x="140.3" y="210.9">L</text>
</g>
<text font-size="4.5" x="371.7" y="264.6">Centigrade Ind. Inc.</text>
<text font-size="3.9" x="400.9" y="275.5">A3</text>
<g font-size="2.8" fill="#191924">
<text x="391.2" y="80.5">40</text>
<text x="385.2" y="87.2" transform="rotate(-90 385.2 87.2)">15</text>
<text x="26.5" y="95.3">40</text>
<text x="302.7" y="93.8">17*152=2204</text>
<text x="19.2" y="106.7" transform="rotate(-90 19.2 106.7)">15</text>
<text x="106.2" y="113.2">910</text>
<text x="343.8" y="108.3" transform="rotate(-90 343.8 108.3)">20</text>
<text x="296.3" y="118.1">1908</text>
<text x="173.6" y="128.1">20</text>
<text x="245.7" y="135.7">20</text>
<text x="176" y="139.9" transform="rotate(-90 176 139.9)">230</text>
<text x="188.4" y="143.2" transform="rotate(-90 188.4 143.2)">5*152=760</text>
<text x="353.6" y="147.9" transform="rotate(-90 353.6 147.9)">650</text>
<text x="392.8" y="147.2" transform="rotate(-90 392.8 147.2)">650</text>
<text x="52.2" y="153.8" transform="rotate(-90 52.2 153.8)">608</text>
<text x="281.4" y="163.7">17*152=2204</text>
<text x="312.4" y="165.5" transform="rotate(-90 312.4 165.5)">20</text>
<text x="188.4" y="182.3" transform="rotate(-90 188.4 182.3)">78</text>
<text x="102.2" y="218.5" transform="rotate(-90 102.2 218.5)">20</text>
<text x="132.1" y="217.4" transform="rotate(-60 132.1 217.4)">12</text>
<text x="95.6" y="233.1">5*152=760</text>
<text x="105.6" y="248.8">910</text>
<text x="283.5" y="255.9">M.Vaez</text>
<text x="159.5" y="259.1" transform="rotate(-90 159.5 259.1)">40</text>
<text x="283.5" y="260.1">E.Beygi</text>
</g>
<g font-size="2.8" fill="#808000">
<text x="226.4" y="98.1">60</text>
<text x="368.4" y="97.7">60</text>
<text x="226.4" y="103.9">20</text>
<text x="371.7" y="104.4">20</text>
<text x="228.3" y="124.8" transform="rotate(-90 228.3 124.8)">33</text>
<text x="238" y="150.7" transform="rotate(-90 238 150.7)">5*152=760</text>
<text x="228.7" y="165.7" transform="rotate(-90 228.7 165.7)">89</text>
<text x="231.9" y="171.8">60</text>
<text x="368.8" y="168.1">60</text>
<text x="228.8" y="189.8" transform="rotate(-90 228.8 189.8)">40</text>
<text x="57.4" y="221">20</text>
<text x="151.3" y="219.1">20</text>
<text x="66.1" y="230">57</text>
<text x="147.8" y="229.8">53</text>
</g>
<g font-size="2.8">
<text x="317.1" y="255.9">01/2022</text>
<text x="282.9" y="263.6">D. Dehghani</text>
<text x="317.1" y="260.1">01/2022</text>
<text x="317.1" y="264.2">01/2022</text>
</g>
<g font-size="2">
<text x="277" y="225.8">Note:</text>
<text x="275" y="234.9">UNLESS OTHERWISE SPECIFIED:</text>
<text x="275" y="237.4">DIMENSIONS ARE IN MILLIMETERS</text>
<text x="275" y="239.9">SURFACE FINISH:</text>
<text x="311.3" y="234.5">DEBURR AND</text>
<text x="311.3" y="237">BREAK SHARP</text>
<text x="311.3" y="239.5">EDGES</text>
<text x="342.6" y="236">DO NOT SCALE DRAWING</text>
<text x="391" y="236.6">REVISION:</text>
<text x="403.9" y="236.6">00</text>
<text x="275" y="242.4">TOLERANCES:</text>
<text x="276.6" y="244.9">LINEAR:</text>
<text x="330.2" y="242.4">TITLE:</text>
<text x="391.9" y="243.7">QTY:</text>
<text x="276.6" y="247.4">ANGULAR:</text>
<text x="288.5" y="251.7">NAME</text>
<text x="304.2" y="251.7">SIGNATURE</text>
<text x="321.4" y="251.7">DATE</text>
<text x="274.8" y="255.9">DRAWN</text>
<text x="275.1" y="260.1">CHK'D</text>
<text x="274.6" y="264.2">APPV'D</text>
<text x="275.3" y="268.5">QC</text>
<text x="275" y="273">MATERIAL:</text>
<text x="302.1" y="273">MATERIAL STD.</text>
<text x="330" y="272.5">DWG NO.</text>
<text x="275.6" y="285.6">WEIGHT:</text>
<text x="330.1" y="285.6">SCALE:1:20</text>
<text x="374.5" y="285.6">SHEET 5 OF 6</text>
</g>
</svg>
